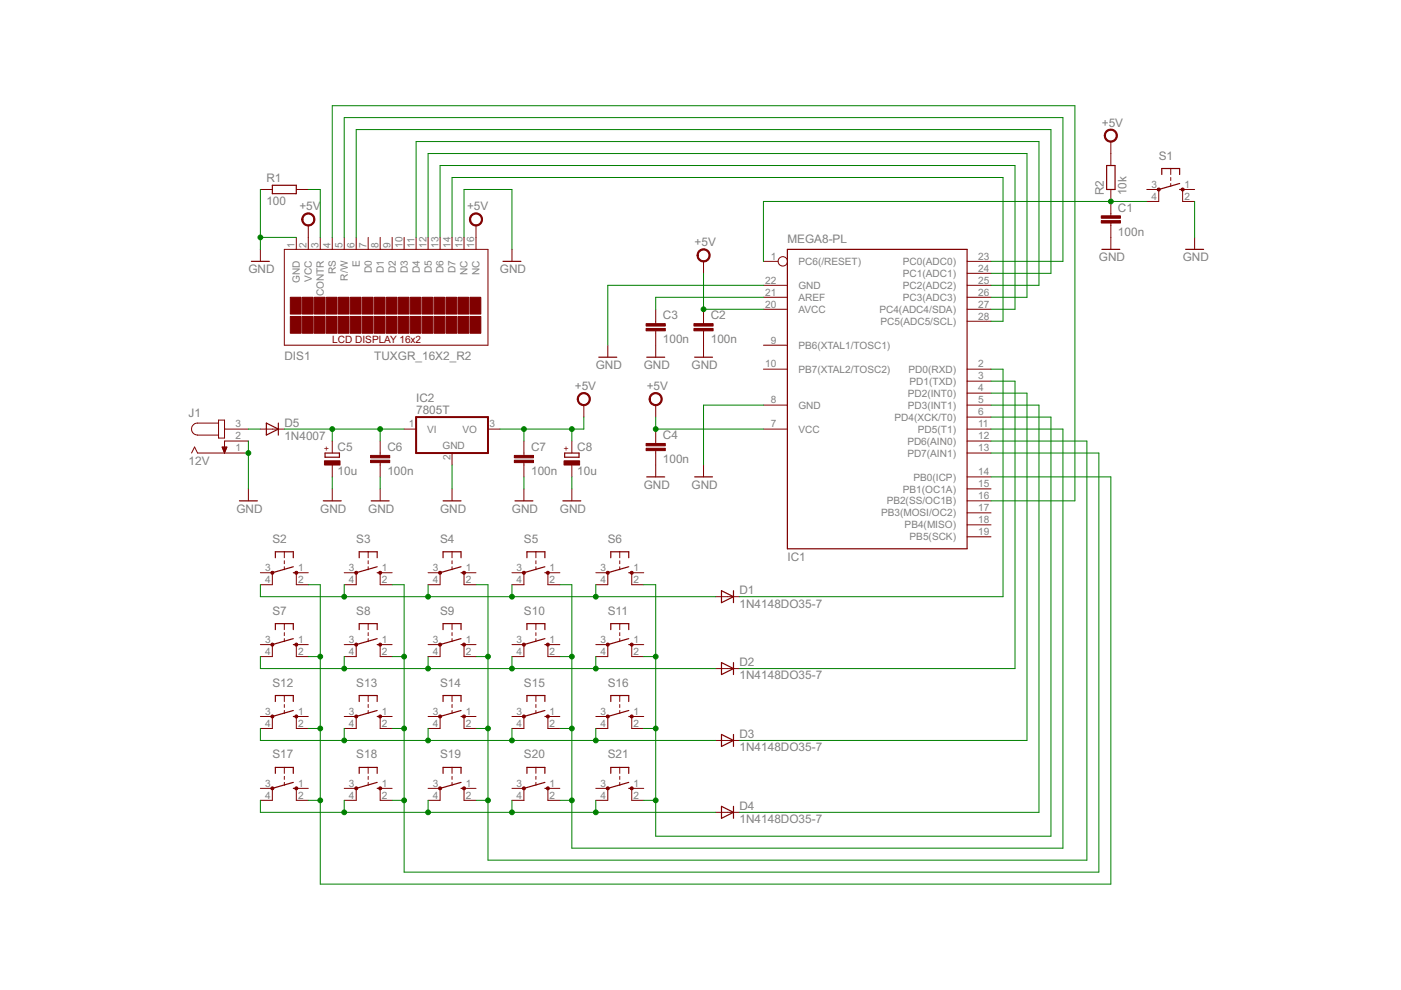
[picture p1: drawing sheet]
<svg xmlns="http://www.w3.org/2000/svg" width="297mm" height="210mm" viewBox="0 0 297 210" stroke-linecap="round" stroke-linejoin="round" font-family="sans-serif">
<g fill="#800000" stroke="#800000" stroke-width=".25">
<path d="M166.9 52.9h38.1z"/>
<path d="M205 52.9v63.5z"/>
<path d="M166.9 116.4h38.1z"/>
<path d="M166.9 52.9v63.5z"/>
<path d="M106.6 55.4h3.8z"/>
<path d="M53.3 55.4h3.8z"/>
<path d="M57.7 41.1h5.1z"/>
<path d="M57.7 39.3h5.1z"/>
<path d="M62.8 39.3v1.8z"/>
<path d="M57.7 39.3v1.8z"/>
<path d="M236.4 35.1v5.1z"/>
<path d="M234.6 35.1v5.1z"/>
<path d="M234.6 35.1h1.8z"/>
<path d="M234.6 40.2h1.8z"/>
<path d="M233.6 52.9h3.8z"/>
<path d="M250.1 40.2h.6z"/>
<path d="M250.1 35.7v1.3z"/>
<path d="M246.3 35.7v1.3z"/>
<path d="M248.2 35.7h1.9z"/>
<path d="M246.3 35.7h1.9z"/>
<path d="M245.7 40.2l4.4-1.3z"/>
<path d="M251.4 52.9h3.8z"/>
<path d="M147.3 75.7h3.8z"/>
<path d="M137.1 75.7h3.8z"/>
<path d="M127 75.7h3.8z"/>
<path d="M147.3 101.1h3.8z"/>
<path d="M137.1 101.1h3.8z"/>
<path d="M62.2 121.4h.6z"/>
<path d="M62.2 117v1.3z"/>
<path d="M58.4 117v1.3z"/>
<path d="M60.3 117h1.9z"/>
<path d="M58.4 117h1.9z"/>
<path d="M57.7 121.4l4.5-1.2z"/>
<path d="M80 121.4h.6z"/>
<path d="M80 117v1.3z"/>
<path d="M76.2 117v1.3z"/>
<path d="M78.1 117h1.9z"/>
<path d="M76.2 117h1.9z"/>
<path d="M75.5 121.4l4.5-1.2z"/>
<path d="M97.7 121.4h.7z"/>
<path d="M97.7 117v1.3z"/>
<path d="M93.9 117v1.3z"/>
<path d="M95.8 117h1.9z"/>
<path d="M93.9 117h1.9z"/>
<path d="M93.3 121.4l4.4-1.2z"/>
<path d="M115.5 121.4h.7z"/>
<path d="M115.5 117v1.3z"/>
<path d="M111.7 117v1.3z"/>
<path d="M113.6 117h1.9z"/>
<path d="M111.7 117h1.9z"/>
<path d="M111.1 121.4l4.4-1.2z"/>
<path d="M133.3 121.4h.6z"/>
<path d="M133.3 117v1.3z"/>
<path d="M129.5 117v1.3z"/>
<path d="M131.4 117h1.9z"/>
<path d="M129.5 117h1.9z"/>
<path d="M128.9 121.4l4.4-1.2z"/>
<path d="M62.2 136.7h.6z"/>
<path d="M62.2 132.2v1.3z"/>
<path d="M58.4 132.2v1.3z"/>
<path d="M60.3 132.2h1.9z"/>
<path d="M58.4 132.2h1.9z"/>
<path d="M57.7 136.7l4.5-1.3z"/>
<path d="M80 136.7h.6z"/>
<path d="M80 132.2v1.3z"/>
<path d="M76.2 132.2v1.3z"/>
<path d="M78.1 132.2h1.9z"/>
<path d="M76.2 132.2h1.9z"/>
<path d="M75.5 136.7l4.5-1.3z"/>
<path d="M97.7 136.7h.7z"/>
<path d="M97.7 132.2v1.3z"/>
<path d="M93.9 132.2v1.3z"/>
<path d="M95.8 132.2h1.9z"/>
<path d="M93.9 132.2h1.9z"/>
<path d="M93.3 136.7l4.4-1.3z"/>
<path d="M115.5 136.7h.7z"/>
<path d="M115.5 132.2v1.3z"/>
<path d="M111.7 132.2v1.3z"/>
<path d="M113.6 132.2h1.9z"/>
<path d="M111.7 132.2h1.9z"/>
<path d="M111.1 136.7l4.4-1.3z"/>
<path d="M133.3 136.7h.6z"/>
<path d="M133.3 132.2v1.3z"/>
<path d="M129.5 132.2v1.3z"/>
<path d="M131.4 132.2h1.9z"/>
<path d="M129.5 132.2h1.9z"/>
<path d="M128.9 136.7l4.4-1.3z"/>
<path d="M62.2 151.9h.6z"/>
<path d="M62.2 147.5v1.2z"/>
<path d="M58.4 147.5v1.2z"/>
<path d="M60.3 147.5h1.9z"/>
<path d="M58.4 147.5h1.9z"/>
<path d="M57.7 151.9l4.5-1.3z"/>
<path d="M80 151.9h.6z"/>
<path d="M80 147.5v1.2z"/>
<path d="M76.2 147.5v1.2z"/>
<path d="M78.1 147.5h1.9z"/>
<path d="M76.2 147.5h1.9z"/>
<path d="M75.5 151.9l4.5-1.3z"/>
<path d="M97.7 151.9h.7z"/>
<path d="M97.7 147.5v1.2z"/>
<path d="M93.9 147.5v1.2z"/>
<path d="M95.8 147.5h1.9z"/>
<path d="M93.9 147.5h1.9z"/>
<path d="M93.3 151.9l4.4-1.3z"/>
<path d="M115.5 151.9h.7z"/>
<path d="M115.5 147.5v1.2z"/>
<path d="M111.7 147.5v1.2z"/>
<path d="M113.6 147.5h1.9z"/>
<path d="M111.7 147.5h1.9z"/>
<path d="M111.1 151.9l4.4-1.3z"/>
<path d="M133.3 151.9h.6z"/>
<path d="M133.3 147.5v1.2z"/>
<path d="M129.5 147.5v1.2z"/>
<path d="M131.4 147.5h1.9z"/>
<path d="M129.5 147.5h1.9z"/>
<path d="M128.9 151.9l4.4-1.3z"/>
<path d="M62.2 167.2h.6z"/>
<path d="M62.2 162.7v1.3z"/>
<path d="M58.4 162.7v1.3z"/>
<path d="M60.3 162.7h1.9z"/>
<path d="M58.4 162.7h1.9z"/>
<path d="M57.7 167.2l4.5-1.3z"/>
<path d="M80 167.2h.6z"/>
<path d="M80 162.7v1.3z"/>
<path d="M76.2 162.7v1.3z"/>
<path d="M78.1 162.7h1.9z"/>
<path d="M76.2 162.7h1.9z"/>
<path d="M75.5 167.2l4.5-1.3z"/>
<path d="M97.7 167.2h.7z"/>
<path d="M97.7 162.7v1.3z"/>
<path d="M93.9 162.7v1.3z"/>
<path d="M95.8 162.7h1.9z"/>
<path d="M93.9 162.7h1.9z"/>
<path d="M93.3 167.2l4.4-1.3z"/>
<path d="M115.5 167.2h.7z"/>
<path d="M115.5 162.7v1.3z"/>
<path d="M111.7 162.7v1.3z"/>
<path d="M113.6 162.7h1.9z"/>
<path d="M111.7 162.7h1.9z"/>
<path d="M111.1 167.2l4.4-1.3z"/>
<path d="M133.3 167.2h.6z"/>
<path d="M133.3 162.7v1.3z"/>
<path d="M129.5 162.7v1.3z"/>
<path d="M131.4 162.7h1.9z"/>
<path d="M129.5 162.7h1.9z"/>
<path d="M128.9 167.2l4.4-1.3z"/>
<path d="M153 127.8l2.5-1.3z"/>
<path d="M153 125.2l2.5 1.3z"/>
<path d="M155.5 125.2v1.3z"/>
<path d="M153 125.2v2.6z"/>
<path d="M155.5 126.5v1.3z"/>
<path d="M153 143l2.5-1.2z"/>
<path d="M153 140.5l2.5 1.3z"/>
<path d="M155.5 140.5v1.3z"/>
<path d="M153 140.5v2.5z"/>
<path d="M155.5 141.8v1.2z"/>
<path d="M153 158.3l2.5-1.3z"/>
<path d="M153 155.7l2.5 1.3z"/>
<path d="M155.5 155.7v1.3z"/>
<path d="M153 155.7v2.6z"/>
<path d="M155.5 157v1.3z"/>
<path d="M153 173.5l2.5-1.3z"/>
<path d="M153 171l2.5 1.2z"/>
<path d="M155.5 171v1.2z"/>
<path d="M153 171v2.5z"/>
<path d="M155.5 172.2v1.3z"/>
<path d="M50.8 106.2h3.8z"/>
<path d="M56.5 92.2l2.5-1.2z"/>
<path d="M56.5 89.7l2.5 1.3z"/>
<path d="M59 89.7v1.3z"/>
<path d="M56.5 89.7v2.5z"/>
<path d="M59 91v1.2z"/>
<path d="M68.9 96.9h3.1z"/>
<path d="M72 96.1v.8z"/>
<path d="M68.9 96.1v.8z"/>
<path d="M68.9 96.1h3.1z"/>
<path d="M68.5 106.2h3.8z"/>
<path d="M78.7 106.2h3.8z"/>
<path d="M93.9 106.2h3.8z"/>
<path d="M119.7 96.9h3.1z"/>
<path d="M122.8 96.1v.8z"/>
<path d="M119.7 96.1v.8z"/>
<path d="M119.7 96.1h3.1z"/>
<path d="M109.2 106.2h3.8z"/>
<path d="M119.3 106.2h3.8z"/>
</g>
<g fill="#800000" stroke="#800000" stroke-width=".21">
<path d="M205 113.8h5.1z"/>
<path d="M161.9 78.3h5z"/>
<path d="M161.9 73.2h5z"/>
<path d="M161.9 85.9h5z"/>
<path d="M161.9 91h5z"/>
<path d="M161.9 60.5h5z"/>
<path d="M161.9 63h5z"/>
<path d="M161.9 65.6h5z"/>
<path d="M205 111.3h5.1z"/>
<path d="M205 108.7h5.1z"/>
<path d="M205 106.2h5.1z"/>
<path d="M205 103.7h5.1z"/>
<path d="M205 101.1h5.1z"/>
<path d="M205 96.1h5.1z"/>
<path d="M205 93.5h5.1z"/>
<path d="M205 91h5.1z"/>
<path d="M205 88.4h5.1z"/>
<path d="M205 85.9h5.1z"/>
<path d="M205 83.4h5.1z"/>
<path d="M205 80.8h5.1z"/>
<path d="M205 78.3h5.1z"/>
<path d="M205 68.1h5.1z"/>
<path d="M205 65.6h5.1z"/>
<path d="M205 63h5.1z"/>
<path d="M205 60.5h5.1z"/>
<path d="M205 58h5.1z"/>
<path d="M205 55.4h5.1z"/>
<path d="M161.9 55.4h3.1z"/>
<path d="M60.3 52.9h43.2z"/>
<path d="M103.5 52.9v20.3z"/>
<path d="M60.3 73.2h43.2z"/>
<path d="M60.3 52.9v20.3z"/>
<path d="M62.8 50.3v2.6z"/>
<path d="M65.4 50.3v2.6z"/>
<path d="M67.9 50.3v2.6z"/>
<path d="M70.4 50.3v2.6z"/>
<path d="M73 50.3v2.6z"/>
<path d="M75.5 50.3v2.6z"/>
<path d="M78.1 50.3v2.6z"/>
<path d="M80.6 50.3v2.6z"/>
<path d="M83.1 50.3v2.6z"/>
<path d="M85.7 50.3v2.6z"/>
<path d="M88.2 50.3v2.6z"/>
<path d="M90.8 50.3v2.6z"/>
<path d="M93.3 50.3v2.6z"/>
<path d="M95.8 50.3v2.6z"/>
<path d="M98.4 50.3v2.6z"/>
<path d="M100.9 50.3v2.6z"/>
<path d="M100.9 47.8v2.5z"/>
<path d="M65.4 47.8v2.5z"/>
<path d="M108.5 52.9v2.5z"/>
<path d="M55.2 52.9v2.5z"/>
<path d="M62.8 40.2h2.6z"/>
<path d="M55.2 40.2h2.5z"/>
<path d="M235.5 32.6v2.5z"/>
<path d="M235.5 40.2v2.5z"/>
<path d="M235.5 30v2.6z"/>
<path d="M235.5 42.7v2.6z"/>
<path d="M235.5 47.8v2.5z"/>
<path d="M235.5 47.3v.5z"/>
<path d="M235.5 45.3v.5z"/>
<path d="M235.5 50.3v2.6z"/>
<path d="M243.1 40.2h2.6z"/>
<path d="M250.7 40.2h2.6z"/>
<path d="M250.7 42.7h2.6z"/>
<path d="M243.1 42.7h2.6z"/>
<path d="M248.2 37.6v.7z"/>
<path d="M248.2 38.9v.6z"/>
<path d="M248.2 35.7v1.3z"/>
<path d="M250.7 40.2v2.5z"/>
<path d="M245.7 40.2v2.5z"/>
<path d="M253.3 50.3v2.6z"/>
<path d="M149.2 73.2v2.5z"/>
<path d="M139 73.2v2.5z"/>
<path d="M128.9 73.2v2.5z"/>
<path d="M149.2 65.6v2.5z"/>
<path d="M149.2 70.7v2.5z"/>
<path d="M149.2 70.1v.6z"/>
<path d="M149.2 68.1v.5z"/>
<path d="M149.2 55.4v2.6z"/>
<path d="M139 65.6v2.5z"/>
<path d="M139 70.7v2.5z"/>
<path d="M139 70.1v.6z"/>
<path d="M139 68.1v.5z"/>
<path d="M149.2 98.6v2.5z"/>
<path d="M139 98.6v2.5z"/>
<path d="M139 91v2.5z"/>
<path d="M139 96.1v2.5z"/>
<path d="M139 95.5v.6z"/>
<path d="M139 93.5v.5z"/>
<path d="M139 85.9v2.5z"/>
<path d="M55.2 121.4h2.5z"/>
<path d="M62.8 121.4h2.6z"/>
<path d="M62.8 124h2.6z"/>
<path d="M55.2 124h2.5z"/>
<path d="M60.3 118.9v.6z"/>
<path d="M60.3 120.2v.6z"/>
<path d="M60.3 117v1.3z"/>
<path d="M62.8 121.4v2.6z"/>
<path d="M57.7 121.4v2.6z"/>
<path d="M73 121.4h2.5z"/>
<path d="M80.6 121.4h2.5z"/>
<path d="M80.6 124h2.5z"/>
<path d="M73 124h2.5z"/>
<path d="M78.1 118.9v.6z"/>
<path d="M78.1 120.2v.6z"/>
<path d="M78.1 117v1.3z"/>
<path d="M80.6 121.4v2.6z"/>
<path d="M75.5 121.4v2.6z"/>
<path d="M90.8 121.4h2.5z"/>
<path d="M98.4 121.4h2.5z"/>
<path d="M98.4 124h2.5z"/>
<path d="M90.8 124h2.5z"/>
<path d="M95.8 118.9v.6z"/>
<path d="M95.8 120.2v.6z"/>
<path d="M95.8 117v1.3z"/>
<path d="M98.4 121.4v2.6z"/>
<path d="M93.3 121.4v2.6z"/>
<path d="M108.5 121.4h2.6z"/>
<path d="M116.2 121.4h2.5z"/>
<path d="M116.2 124h2.5z"/>
<path d="M108.5 124h2.6z"/>
<path d="M113.6 118.9v.6z"/>
<path d="M113.6 120.2v.6z"/>
<path d="M113.6 117v1.3z"/>
<path d="M116.2 121.4v2.6z"/>
<path d="M111.1 121.4v2.6z"/>
<path d="M126.3 121.4h2.6z"/>
<path d="M133.9 121.4h2.6z"/>
<path d="M133.9 124h2.6z"/>
<path d="M126.3 124h2.6z"/>
<path d="M131.4 118.9v.6z"/>
<path d="M131.4 120.2v.6z"/>
<path d="M131.4 117v1.3z"/>
<path d="M133.9 121.4v2.6z"/>
<path d="M128.9 121.4v2.6z"/>
<path d="M55.2 136.7h2.5z"/>
<path d="M62.8 136.7h2.6z"/>
<path d="M62.8 139.2h2.6z"/>
<path d="M55.2 139.2h2.5z"/>
<path d="M60.3 134.1v.7z"/>
<path d="M60.3 135.4v.6z"/>
<path d="M60.3 132.2v1.3z"/>
<path d="M62.8 136.7v2.5z"/>
<path d="M57.7 136.7v2.5z"/>
<path d="M73 136.7h2.5z"/>
<path d="M80.6 136.7h2.5z"/>
<path d="M80.6 139.2h2.5z"/>
<path d="M73 139.2h2.5z"/>
<path d="M78.1 134.1v.7z"/>
<path d="M78.1 135.4v.6z"/>
<path d="M78.1 132.2v1.3z"/>
<path d="M80.6 136.7v2.5z"/>
<path d="M75.5 136.7v2.5z"/>
<path d="M90.8 136.7h2.5z"/>
<path d="M98.4 136.7h2.5z"/>
<path d="M98.4 139.2h2.5z"/>
<path d="M90.8 139.2h2.5z"/>
<path d="M95.8 134.1v.7z"/>
<path d="M95.8 135.4v.6z"/>
<path d="M95.8 132.2v1.3z"/>
<path d="M98.4 136.7v2.5z"/>
<path d="M93.3 136.7v2.5z"/>
<path d="M108.5 136.7h2.6z"/>
<path d="M116.2 136.7h2.5z"/>
<path d="M116.2 139.2h2.5z"/>
<path d="M108.5 139.2h2.6z"/>
<path d="M113.6 134.1v.7z"/>
<path d="M113.6 135.4v.6z"/>
<path d="M113.6 132.2v1.3z"/>
<path d="M116.2 136.7v2.5z"/>
<path d="M111.1 136.7v2.5z"/>
<path d="M126.3 136.7h2.6z"/>
<path d="M133.9 136.7h2.6z"/>
<path d="M133.9 139.2h2.6z"/>
<path d="M126.3 139.2h2.6z"/>
<path d="M131.4 134.1v.7z"/>
<path d="M131.4 135.4v.6z"/>
<path d="M131.4 132.2v1.3z"/>
<path d="M133.9 136.7v2.5z"/>
<path d="M128.9 136.7v2.5z"/>
<path d="M55.2 151.9h2.5z"/>
<path d="M62.8 151.9h2.6z"/>
<path d="M62.8 154.5h2.6z"/>
<path d="M55.2 154.5h2.5z"/>
<path d="M60.3 149.4v.6z"/>
<path d="M60.3 150.6v.7z"/>
<path d="M60.3 147.5v1.2z"/>
<path d="M62.8 151.9v2.6z"/>
<path d="M57.7 151.9v2.6z"/>
<path d="M73 151.9h2.5z"/>
<path d="M80.6 151.9h2.5z"/>
<path d="M80.6 154.5h2.5z"/>
<path d="M73 154.5h2.5z"/>
<path d="M78.1 149.4v.6z"/>
<path d="M78.1 150.6v.7z"/>
<path d="M78.1 147.5v1.2z"/>
<path d="M80.6 151.9v2.6z"/>
<path d="M75.5 151.9v2.6z"/>
<path d="M90.8 151.9h2.5z"/>
<path d="M98.4 151.9h2.5z"/>
<path d="M98.4 154.5h2.5z"/>
<path d="M90.8 154.5h2.5z"/>
<path d="M95.8 149.4v.6z"/>
<path d="M95.8 150.6v.7z"/>
<path d="M95.8 147.5v1.2z"/>
<path d="M98.4 151.9v2.6z"/>
<path d="M93.3 151.9v2.6z"/>
<path d="M108.5 151.9h2.6z"/>
<path d="M116.2 151.9h2.5z"/>
<path d="M116.2 154.5h2.5z"/>
<path d="M108.5 154.5h2.6z"/>
<path d="M113.6 149.4v.6z"/>
<path d="M113.6 150.6v.7z"/>
<path d="M113.6 147.5v1.2z"/>
<path d="M116.2 151.9v2.6z"/>
<path d="M111.1 151.9v2.6z"/>
<path d="M126.3 151.9h2.6z"/>
<path d="M133.9 151.9h2.6z"/>
<path d="M133.9 154.5h2.6z"/>
<path d="M126.3 154.5h2.6z"/>
<path d="M131.4 149.4v.6z"/>
<path d="M131.4 150.6v.7z"/>
<path d="M131.4 147.5v1.2z"/>
<path d="M133.9 151.9v2.6z"/>
<path d="M128.9 151.9v2.6z"/>
<path d="M55.2 167.2h2.5z"/>
<path d="M62.8 167.2h2.6z"/>
<path d="M62.8 169.7h2.6z"/>
<path d="M55.2 169.7h2.5z"/>
<path d="M60.3 164.6v.6z"/>
<path d="M60.3 165.9v.6z"/>
<path d="M60.3 162.7v1.3z"/>
<path d="M62.8 167.2v2.5z"/>
<path d="M57.7 167.2v2.5z"/>
<path d="M73 167.2h2.5z"/>
<path d="M80.6 167.2h2.5z"/>
<path d="M80.6 169.7h2.5z"/>
<path d="M73 169.7h2.5z"/>
<path d="M78.1 164.6v.6z"/>
<path d="M78.1 165.9v.6z"/>
<path d="M78.1 162.7v1.3z"/>
<path d="M80.6 167.2v2.5z"/>
<path d="M75.5 167.2v2.5z"/>
<path d="M90.8 167.2h2.5z"/>
<path d="M98.4 167.2h2.5z"/>
<path d="M98.4 169.7h2.5z"/>
<path d="M90.8 169.7h2.5z"/>
<path d="M95.8 164.6v.6z"/>
<path d="M95.8 165.9v.6z"/>
<path d="M95.8 162.7v1.3z"/>
<path d="M98.4 167.2v2.5z"/>
<path d="M93.3 167.2v2.5z"/>
<path d="M108.5 167.2h2.6z"/>
<path d="M116.2 167.2h2.5z"/>
<path d="M116.2 169.7h2.5z"/>
<path d="M108.5 169.7h2.6z"/>
<path d="M113.6 164.6v.6z"/>
<path d="M113.6 165.9v.6z"/>
<path d="M113.6 162.7v1.3z"/>
<path d="M116.2 167.2v2.5z"/>
<path d="M111.1 167.2v2.5z"/>
<path d="M126.3 167.2h2.6z"/>
<path d="M133.9 167.2h2.6z"/>
<path d="M133.9 169.7h2.6z"/>
<path d="M126.3 169.7h2.6z"/>
<path d="M131.4 164.6v.6z"/>
<path d="M131.4 165.9v.6z"/>
<path d="M131.4 162.7v1.3z"/>
<path d="M133.9 167.2v2.5z"/>
<path d="M128.9 167.2v2.5z"/>
<path d="M151.7 126.5h2.5z"/>
<path d="M154.2 126.5h2.6z"/>
<path d="M151.7 141.8h2.5z"/>
<path d="M154.2 141.8h2.6z"/>
<path d="M151.7 157h2.5z"/>
<path d="M154.2 157h2.6z"/>
<path d="M151.7 172.2h2.5z"/>
<path d="M154.2 172.2h2.6z"/>
<path d="M47.6 91h5.1z"/>
<path d="M47.6 93.5h5.1z"/>
<path d="M47.6 96.1h5.1z"/>
<path d="M41.9 89.7h4.4z"/>
<path d="M46.3 89.7v2.5z"/>
<path d="M41.9 92.2h4.4z"/>
<path d="M46.3 92.2v.7z"/>
<path d="M46.3 92.9h1.3z"/>
<path d="M47.6 89.1v3.8z"/>
<path d="M46.3 89.1h1.3z"/>
<path d="M46.3 89.1v.6z"/>
<path d="M41.9 96.1h5.7z"/>
<path d="M41.3 94.8l.6 1.3z"/>
<path d="M41.3 94.8l-.7 1.3z"/>
<path d="M47.6 93.5v2.6z"/>
<path d="M47.1 94.8l.5 1.3z"/>
<path d="M47.1 94.8h1z"/>
<path d="M48.1 94.8l-.5 1.3z"/>
<path d="M47.5 95.8h.2z"/>
<path d="M47.5 95.7h.2z"/>
<path d="M47.4 95.6h.4z"/>
<path d="M47.3 95.4h.5z"/>
<path d="M47.3 95.3h.6z"/>
<path d="M47.3 95.2h.6z"/>
<path d="M47.2 95.1h.8z"/>
<path d="M47.2 95h.8z"/>
<path d="M52.7 103.7v2.5z"/>
<path d="M55.2 91h2.5z"/>
<path d="M57.7 91h2.6z"/>
<path d="M70.4 98.6v2.5z"/>
<path d="M70.4 93.5v2.6z"/>
<path d="M70.4 103.7v2.5z"/>
<path d="M85.7 91h2.5z"/>
<path d="M95.8 96.1v2.5z"/>
<path d="M103.5 91h2.5z"/>
<path d="M80.6 93.5v2.6z"/>
<path d="M80.6 98.6v2.5z"/>
<path d="M80.6 98.1v.5z"/>
<path d="M80.6 96.1v.5z"/>
<path d="M80.6 103.7v2.5z"/>
<path d="M95.8 103.7v2.5z"/>
<path d="M111.1 93.5v2.6z"/>
<path d="M111.1 98.6v2.5z"/>
<path d="M111.1 98.1v.5z"/>
<path d="M111.1 96.1v.5z"/>
<path d="M121.2 98.6v2.5z"/>
<path d="M121.2 93.5v2.6z"/>
<path d="M111.1 103.7v2.5z"/>
<path d="M121.2 103.7v2.5z"/>
<path d="M123.8 85.9v2.5z"/>
<path d="M99.9 45.6a1.39 1.39 0 0 1 2.2 .2 1.39 1.39 0 0 1-.8 2.1 1.39 1.39 0 0 1-1.8-1.4h.3a1.15 1.15 0 0 1 1.6-1 1.15 1.15 0 0 1 .3 1.9 1.15 1.15 0 0 1-1.9-.6v-.3h-.3z" fill-rule="evenodd"/>
<path d="M64.3 45.6a1.4 1.4 0 0 1 2.3 .2 1.4 1.4 0 0 1-.9 2.1 1.4 1.4 0 0 1-1.7-1.4h.2a1.15 1.15 0 0 1 1.6-1 1.15 1.15 0 0 1 .3 1.9 1.15 1.15 0 0 1-1.8-.6l-.1-.3h-.2z" fill-rule="evenodd"/>
<path d="M234.5 27.8a1.4 1.4 0 0 1 2.2 .2 1.4 1.4 0 0 1-.8 2.1 1.4 1.4 0 0 1-1.8-1.4h.3a1.14 1.14 0 0 1 1.7-.9 1.14 1.14 0 0 1 .1 1.9 1.14 1.14 0 0 1-1.8-.7v-.3h-.3z" fill-rule="evenodd"/>
<path d="M245.4 39.9h.5v.5h-.5z" fill-rule="evenodd"/>
<path d="M250.5 39.9h.5v.5h-.5z" fill-rule="evenodd"/>
<path d="M148.1 53.2a1.4 1.4 0 0 1 2.3 .2 1.4 1.4 0 0 1-.8 2.1 1.4 1.4 0 0 1-1.8-1.4h.2a1.14 1.14 0 0 1 1.7-.9 1.14 1.14 0 0 1 .2 1.9 1.14 1.14 0 0 1-1.8-.7l-.1-.3h-.2z" fill-rule="evenodd"/>
<path d="M138 83.7a1.4 1.4 0 0 1 2.2 .2 1.4 1.4 0 0 1-.8 2 1.4 1.4 0 0 1-1.8-1.3h.3a1.14 1.14 0 0 1 1.7-.9 1.14 1.14 0 0 1 .1 1.9 1.14 1.14 0 0 1-1.8-.7v-.3h-.3z" fill-rule="evenodd"/>
<path d="M122.8 83.7a1.39 1.39 0 0 1 2.2 .2 1.39 1.39 0 0 1-.9 2.1 1.39 1.39 0 0 1-1.7-1.4h.2a1.14 1.14 0 0 1 1.7-.9 1.14 1.14 0 0 1 .2 1.9 1.14 1.14 0 0 1-1.8-.7l-.1-.3h-.2z" fill-rule="evenodd"/>
<circle cx="57.7" cy="121.4" r=".32"/>
<circle cx="62.8" cy="121.4" r=".32"/>
<circle cx="75.5" cy="121.4" r=".32"/>
<circle cx="80.6" cy="121.4" r=".32"/>
<circle cx="93.3" cy="121.4" r=".33"/>
<circle cx="98.4" cy="121.4" r=".33"/>
<circle cx="111.1" cy="121.4" r=".33"/>
<circle cx="116.2" cy="121.4" r=".33"/>
<circle cx="128.9" cy="121.4" r=".33"/>
<circle cx="133.9" cy="121.4" r=".33"/>
<circle cx="57.8" cy="136.7" r=".33"/>
<circle cx="62.8" cy="136.7" r=".33"/>
<circle cx="75.5" cy="136.7" r=".33"/>
<circle cx="80.6" cy="136.7" r=".33"/>
<circle cx="93.3" cy="136.7" r=".33"/>
<circle cx="98.4" cy="136.7" r=".33"/>
<circle cx="111.1" cy="136.7" r=".33"/>
<circle cx="116.2" cy="136.7" r=".33"/>
<circle cx="128.9" cy="136.7" r=".33"/>
<circle cx="133.9" cy="136.7" r=".33"/>
<circle cx="57.8" cy="151.9" r=".33"/>
<circle cx="62.8" cy="151.9" r=".33"/>
<circle cx="75.5" cy="151.9" r=".33"/>
<circle cx="80.6" cy="151.9" r=".33"/>
<circle cx="93.3" cy="151.9" r=".33"/>
<circle cx="98.4" cy="151.9" r=".33"/>
<circle cx="111.1" cy="151.9" r=".33"/>
<circle cx="116.2" cy="151.9" r=".33"/>
<circle cx="128.9" cy="151.9" r=".33"/>
<circle cx="133.9" cy="151.9" r=".33"/>
<circle cx="57.8" cy="167.1" r=".33"/>
<circle cx="62.8" cy="167.1" r=".33"/>
<circle cx="75.5" cy="167.1" r=".33"/>
<circle cx="80.6" cy="167.1" r=".33"/>
<circle cx="93.3" cy="167.1" r=".33"/>
<circle cx="98.4" cy="167.1" r=".33"/>
<circle cx="111.1" cy="167.1" r=".33"/>
<circle cx="116.2" cy="167.1" r=".33"/>
<circle cx="128.9" cy="167.1" r=".33"/>
<circle cx="133.9" cy="167.1" r=".33"/>
</g>
<g fill="none" stroke="#800000" stroke-width=".21">
<path d="M41.9 89.7a1.27 1.27 0 0 0-1.3 1.3 1.27 1.27 0 0 0 1.3 1.2"/>
<circle cx="166" cy="55.4" r=".99"/>
</g>
<g fill="#800000" stroke="#800000" stroke-width=".21">
<path d="M61.6 67.1h2.2v3.6h-2.2z"/>
<path d="M61.6 63h2.2v3.6h-2.2z"/>
<path d="M64.1 67.1h2.3v3.6h-2.3z"/>
<path d="M64.1 63h2.3v3.6h-2.3z"/>
<path d="M66.6 67.1h2.3v3.6h-2.3z"/>
<path d="M66.6 63h2.3v3.6h-2.3z"/>
<path d="M69.2 67.1h2.3v3.6h-2.3z"/>
<path d="M69.2 63h2.3v3.6h-2.3z"/>
<path d="M71.7 67.1h2.3v3.6h-2.3z"/>
<path d="M71.7 63h2.3v3.6h-2.3z"/>
<path d="M74.3 67.1h2.2v3.6h-2.2z"/>
<path d="M74.3 63h2.2v3.6h-2.2z"/>
<path d="M76.8 67.1h2.3v3.6h-2.3z"/>
<path d="M76.8 63h2.3v3.6h-2.3z"/>
<path d="M79.3 67.1h2.3v3.6h-2.3z"/>
<path d="M79.3 63h2.3v3.6h-2.3z"/>
<path d="M81.9 67.1h2.3v3.6h-2.3z"/>
<path d="M81.9 63h2.3v3.6h-2.3z"/>
<path d="M84.4 67.1h2.3v3.6h-2.3z"/>
<path d="M84.4 63h2.3v3.6h-2.3z"/>
<path d="M87 67.1h2.2v3.6h-2.2z"/>
<path d="M87 63h2.2v3.6h-2.2z"/>
<path d="M89.5 67.1h2.3v3.6h-2.3z"/>
<path d="M89.5 63h2.3v3.6h-2.3z"/>
<path d="M92 67.1h2.3v3.6h-2.3z"/>
<path d="M92 63h2.3v3.6h-2.3z"/>
<path d="M94.6 67.1h2.3v3.6h-2.3z"/>
<path d="M94.6 63h2.3v3.6h-2.3z"/>
<path d="M97.1 67.1h2.3v3.6h-2.3z"/>
<path d="M97.1 63h2.3v3.6h-2.3z"/>
<path d="M99.7 67.1h2.2v3.6h-2.2z"/>
<path d="M99.7 63h2.2v3.6h-2.2z"/>
<path d="M233.5 45.8h4.1v.5h-4.1z"/>
<path d="M233.5 46.8h4.1v.5h-4.1z"/>
<path d="M147.1 68.6h4.1v.5h-4.1z"/>
<path d="M147.1 69.6h4.1v.5h-4.1z"/>
<path d="M137 68.6h4.1v.5h-4.1z"/>
<path d="M137 69.6h4.1v.5h-4.1z"/>
<path d="M137 94h4.1v.5h-4.1z"/>
<path d="M137 95h4.1v.5h-4.1z"/>
<path d="M68.8 97.7h3.3v.9h-3.3z"/>
<path d="M78.6 96.6h4v.5h-4z"/>
<path d="M78.6 97.6h4v.5h-4z"/>
<path d="M109.1 96.6h4v.5h-4z"/>
<path d="M109.1 97.6h4v.5h-4z"/>
<path d="M119.6 97.7h3.3v.9h-3.3z"/>
</g>
<g fill="#800000" stroke="#800000" stroke-width=".42">
<path d="M88.2 96.1h15.3z"/>
<path d="M103.5 88.4v7.7z"/>
<path d="M88.2 88.4h15.3z"/>
<path d="M88.2 88.4v7.7z"/>
</g>
<g fill="#008000" stroke="#008000" stroke-width=".21">
<path d="M149.2 58v7.6z"/>
<path d="M149.2 65.6h12.7z"/>
<path d="M139 88.4v2.6z"/>
<path d="M139 91h22.9z"/>
<path d="M106 91h5.1z"/>
<path d="M111.1 91h10.1z"/>
<path d="M121.2 91v2.5z"/>
<path d="M111.1 91v2.5z"/>
<path d="M121.2 91h2.6z"/>
<path d="M123.8 88.4v2.6z"/>
<path d="M55.2 50.3h7.6z"/>
<path d="M55.2 50.3v2.6z"/>
<path d="M55.2 40.2v10.1z"/>
<path d="M98.4 40.2v10.1z"/>
<path d="M98.4 40.2h10.1z"/>
<path d="M108.5 40.2v12.7z"/>
<path d="M128.9 60.5h33z"/>
<path d="M128.9 60.5v12.7z"/>
<path d="M149.2 85.9h12.7z"/>
<path d="M149.2 85.9v12.7z"/>
<path d="M52.7 96.1v7.6z"/>
<path d="M52.7 93.5v2.6z"/>
<path d="M121.2 101.1v2.6z"/>
<path d="M111.1 101.1v2.6z"/>
<path d="M95.8 98.6v5.1z"/>
<path d="M80.6 101.1v2.6z"/>
<path d="M70.4 101.1v2.6z"/>
<path d="M253.3 42.7v7.6z"/>
<path d="M95.8 37.6v12.7z"/>
<path d="M95.8 37.6h116.9z"/>
<path d="M212.7 37.6v30.5z"/>
<path d="M210.1 68.1h2.6z"/>
<path d="M93.3 35.1v15.2z"/>
<path d="M93.3 35.1h121.9z"/>
<path d="M215.2 35.1v30.5z"/>
<path d="M210.1 65.6h5.1z"/>
<path d="M90.8 32.6v17.7z"/>
<path d="M90.8 32.6h126.9z"/>
<path d="M217.7 32.6v30.4z"/>
<path d="M210.1 63h7.6z"/>
<path d="M88.2 30v20.3z"/>
<path d="M88.2 30h132.1z"/>
<path d="M220.3 30v30.5z"/>
<path d="M210.1 60.5h10.2z"/>
<path d="M75.5 27.5v22.8z"/>
<path d="M75.5 27.5h147.3z"/>
<path d="M222.8 27.5v30.5z"/>
<path d="M210.1 58h12.7z"/>
<path d="M73 24.9v25.4z"/>
<path d="M73 24.9h152.4z"/>
<path d="M225.4 24.9v30.5z"/>
<path d="M210.1 55.4h15.3z"/>
<path d="M70.4 22.4v27.9z"/>
<path d="M70.4 22.4h157.5z"/>
<path d="M227.9 22.4v83.8z"/>
<path d="M210.1 106.2h17.8z"/>
<path d="M65.4 40.2h2.5z"/>
<path d="M67.9 40.2v10.1z"/>
<path d="M161.9 42.7v12.7z"/>
<path d="M161.9 42.7h73.6z"/>
<path d="M235.5 42.7h7.6z"/>
<path d="M139 63h22.9z"/>
<path d="M139 63v2.6z"/>
<path d="M55.2 124v2.5z"/>
<path d="M126.3 126.5h25.4z"/>
<path d="M108.5 126.5h17.8z"/>
<path d="M90.8 126.5h17.7z"/>
<path d="M73 126.5h17.8z"/>
<path d="M55.2 126.5h17.8z"/>
<path d="M73 124v2.5z"/>
<path d="M90.8 124v2.5z"/>
<path d="M108.5 124v2.5z"/>
<path d="M126.3 124v2.5z"/>
<path d="M210.1 78.3h2.6z"/>
<path d="M212.7 78.3v48.2z"/>
<path d="M156.8 126.5h55.9z"/>
<path d="M55.2 139.2v2.6z"/>
<path d="M55.2 141.8h17.8z"/>
<path d="M73 141.8h17.8z"/>
<path d="M90.8 141.8h17.7z"/>
<path d="M108.5 141.8h17.8z"/>
<path d="M126.3 141.8h25.4z"/>
<path d="M126.3 139.2v2.6z"/>
<path d="M108.5 139.2v2.6z"/>
<path d="M90.8 139.2v2.6z"/>
<path d="M73 139.2v2.6z"/>
<path d="M55.2 154.5v2.5z"/>
<path d="M55.2 157h17.8z"/>
<path d="M73 157h17.8z"/>
<path d="M90.8 157h17.7z"/>
<path d="M108.5 157h17.8z"/>
<path d="M126.3 157h25.4z"/>
<path d="M126.3 154.5v2.5z"/>
<path d="M108.5 154.5v2.5z"/>
<path d="M90.8 154.5v2.5z"/>
<path d="M73 154.5v2.5z"/>
<path d="M55.2 169.7v2.5z"/>
<path d="M55.2 172.2h17.8z"/>
<path d="M73 172.2h17.8z"/>
<path d="M90.8 172.2h17.7z"/>
<path d="M108.5 172.2h17.8z"/>
<path d="M126.3 172.2h25.4z"/>
<path d="M126.3 169.7v2.5z"/>
<path d="M108.5 169.7v2.5z"/>
<path d="M90.8 169.7v2.5z"/>
<path d="M73 169.7v2.5z"/>
<path d="M210.1 80.8h5.1z"/>
<path d="M215.2 80.8v61z"/>
<path d="M156.8 141.8h58.4z"/>
<path d="M210.1 83.4h7.6z"/>
<path d="M217.7 83.4v73.6z"/>
<path d="M156.8 157h60.9z"/>
<path d="M210.1 85.9h10.2z"/>
<path d="M220.3 85.9v86.3z"/>
<path d="M156.8 172.2h63.5z"/>
<path d="M136.5 124h2.5z"/>
<path d="M139 124v15.2z"/>
<path d="M139 139.2v15.3z"/>
<path d="M139 154.5v15.2z"/>
<path d="M139 169.7v7.6z"/>
<path d="M139 177.3h83.8z"/>
<path d="M222.8 88.4v88.9z"/>
<path d="M210.1 88.4h12.7z"/>
<path d="M136.5 169.7h2.5z"/>
<path d="M136.5 139.2h2.5z"/>
<path d="M136.5 154.5h2.5z"/>
<path d="M210.1 91h15.3z"/>
<path d="M225.4 91v88.8z"/>
<path d="M121.2 179.8h104.2z"/>
<path d="M121.2 169.7v10.1z"/>
<path d="M121.2 154.5v15.2z"/>
<path d="M121.2 139.2v15.3z"/>
<path d="M121.2 124v15.2z"/>
<path d="M118.7 124h2.5z"/>
<path d="M118.7 169.7h2.5z"/>
<path d="M118.7 154.5h2.5z"/>
<path d="M118.7 139.2h2.5z"/>
<path d="M210.1 93.5h20.3z"/>
<path d="M230.4 93.5v88.9z"/>
<path d="M103.5 182.4h126.9z"/>
<path d="M103.5 169.7v12.7z"/>
<path d="M103.5 154.5v15.2z"/>
<path d="M103.5 139.2v15.3z"/>
<path d="M103.5 124v15.2z"/>
<path d="M100.9 124h2.6z"/>
<path d="M100.9 139.2h2.6z"/>
<path d="M100.9 154.5h2.6z"/>
<path d="M100.9 169.7h2.6z"/>
<path d="M210.1 96.1h22.9z"/>
<path d="M233 96.1v88.8z"/>
<path d="M85.7 184.9h147.3z"/>
<path d="M85.7 169.7v15.2z"/>
<path d="M85.7 154.5v15.2z"/>
<path d="M85.7 139.2v15.3z"/>
<path d="M85.7 124v15.2z"/>
<path d="M83.1 124h2.6z"/>
<path d="M83.1 169.7h2.6z"/>
<path d="M83.1 154.5h2.6z"/>
<path d="M83.1 139.2h2.6z"/>
<path d="M210.1 101.1h25.4z"/>
<path d="M235.5 101.1v86.4z"/>
<path d="M67.9 187.5h167.6z"/>
<path d="M67.9 169.7v17.8z"/>
<path d="M67.9 154.5v15.2z"/>
<path d="M67.9 139.2v15.3z"/>
<path d="M67.9 124v15.2z"/>
<path d="M65.4 124h2.5z"/>
<path d="M65.4 139.2h2.5z"/>
<path d="M65.4 154.5h2.5z"/>
<path d="M65.4 169.7h2.5z"/>
<path d="M52.7 91h2.5z"/>
<path d="M60.3 91h10.1z"/>
<path d="M70.4 91h10.2z"/>
<path d="M80.6 91h5.1z"/>
<path d="M80.6 91v2.5z"/>
<path d="M70.4 91v2.5z"/>
<circle cx="149.2" cy="65.6" r=".51"/>
<circle cx="139" cy="91" r=".51"/>
<circle cx="111.1" cy="91" r=".51"/>
<circle cx="121.2" cy="91" r=".51"/>
<circle cx="55.2" cy="50.3" r=".51"/>
<circle cx="52.7" cy="96.1" r=".51"/>
<circle cx="235.5" cy="42.7" r=".51"/>
<circle cx="73" cy="126.5" r=".51"/>
<circle cx="90.8" cy="126.5" r=".51"/>
<circle cx="108.5" cy="126.5" r=".51"/>
<circle cx="126.3" cy="126.5" r=".51"/>
<circle cx="126.3" cy="141.8" r=".51"/>
<circle cx="108.5" cy="141.8" r=".51"/>
<circle cx="90.8" cy="141.8" r=".51"/>
<circle cx="73" cy="141.8" r=".51"/>
<circle cx="126.3" cy="157" r=".51"/>
<circle cx="108.5" cy="157" r=".51"/>
<circle cx="90.8" cy="157" r=".51"/>
<circle cx="73" cy="157" r=".51"/>
<circle cx="126.3" cy="172.2" r=".51"/>
<circle cx="108.5" cy="172.2" r=".51"/>
<circle cx="90.8" cy="172.2" r=".51"/>
<circle cx="73" cy="172.2" r=".51"/>
<circle cx="139" cy="169.7" r=".51"/>
<circle cx="139" cy="139.2" r=".51"/>
<circle cx="139" cy="154.5" r=".51"/>
<circle cx="121.2" cy="169.7" r=".51"/>
<circle cx="121.2" cy="154.5" r=".51"/>
<circle cx="121.2" cy="139.2" r=".51"/>
<circle cx="103.5" cy="139.2" r=".51"/>
<circle cx="103.5" cy="154.5" r=".51"/>
<circle cx="103.5" cy="169.7" r=".51"/>
<circle cx="85.7" cy="169.7" r=".51"/>
<circle cx="85.7" cy="154.5" r=".51"/>
<circle cx="85.7" cy="139.2" r=".51"/>
<circle cx="67.9" cy="139.2" r=".51"/>
<circle cx="67.9" cy="154.5" r=".51"/>
<circle cx="67.9" cy="169.7" r=".51"/>
<circle cx="80.6" cy="91" r=".51"/>
<circle cx="70.4" cy="91" r=".51"/>
</g>
<g font-size="2.8" fill="#808080">
<text x="233.6" y="26.8">+5V</text>
<text x="245.7" y="33.8">S1</text>
<text x="56.5" y="38.7">R1</text>
<text x="234" y="41.5" transform="rotate(-90 234 41.5)">R2</text>
<text x="238.8" y="41.5" transform="rotate(-90 238.8 41.5)">10k</text>
<text x="56.5" y="43.5">100</text>
<text x="63.5" y="44.6">+5V</text>
<text x="99" y="44.6">+5V</text>
<text x="237" y="44.9">C1</text>
<text x="147.3" y="52.2">+5V</text>
<text x="166.9" y="51.6">MEGA8-PL</text>
<text x="237" y="50">100n</text>
<text x="52.7" y="58">GND</text>
<text x="106" y="58">GND</text>
<text x="233" y="55.4">GND</text>
<text x="250.7" y="55.4">GND</text>
<text x="140.5" y="67.7">C3</text>
<text x="150.7" y="67.7">C2</text>
<text x="60.3" y="76.2">DIS1</text>
<text x="79.3" y="76.2">TUXGR_16X2_R2</text>
<text x="140.5" y="72.8">100n</text>
<text x="150.7" y="72.8">100n</text>
<text x="121.9" y="82.7">+5V</text>
<text x="126.3" y="78.3">GND</text>
<text x="136.5" y="78.3">GND</text>
<text x="137.1" y="82.7">+5V</text>
<text x="146.6" y="78.3">GND</text>
<text x="40" y="88.4">J1</text>
<text x="88.2" y="87.8">7805T</text>
<text x="88.2" y="85.3">IC2</text>
<text x="60.3" y="93.3">1N4007</text>
<text x="60.3" y="90.5">D5</text>
<text x="71.6" y="95.6">C5</text>
<text x="82.1" y="95.7">C6</text>
<text x="112.6" y="95.7">C7</text>
<text x="122.4" y="95.6">C8</text>
<text x="140.5" y="93.1">C4</text>
<text x="40" y="98.6">12V</text>
<text x="71.6" y="100.6">10u</text>
<text x="82.1" y="100.7">100n</text>
<text x="112.6" y="100.7">100n</text>
<text x="122.4" y="100.6">10u</text>
<text x="140.5" y="98.2">100n</text>
<text x="136.5" y="103.7">GND</text>
<text x="146.6" y="103.7">GND</text>
<text x="50.1" y="108.7">GND</text>
<text x="67.9" y="108.7">GND</text>
<text x="78.1" y="108.7">GND</text>
<text x="93.3" y="108.7">GND</text>
<text x="108.5" y="108.7">GND</text>
<text x="118.7" y="108.7">GND</text>
<text x="57.8" y="115.1">S2</text>
<text x="75.5" y="115.1">S3</text>
<text x="93.3" y="115.1">S4</text>
<text x="111.1" y="115.1">S5</text>
<text x="128.9" y="115.1">S6</text>
<text x="166.9" y="118.9">IC1</text>
<text x="57.8" y="130.3">S7</text>
<text x="75.5" y="130.3">S8</text>
<text x="93.3" y="130.3">S9</text>
<text x="111.1" y="130.3">S10</text>
<text x="128.9" y="130.3">S11</text>
<text x="156.8" y="128.8">1N4148DO35-7</text>
<text x="156.8" y="126">D1</text>
<text x="156.8" y="141.3">D2</text>
<text x="57.8" y="145.6">S12</text>
<text x="75.5" y="145.6">S13</text>
<text x="93.3" y="145.6">S14</text>
<text x="111.1" y="145.6">S15</text>
<text x="128.9" y="145.6">S16</text>
<text x="156.8" y="144.1">1N4148DO35-7</text>
<text x="57.8" y="160.8">S17</text>
<text x="75.5" y="160.8">S18</text>
<text x="93.3" y="160.8">S19</text>
<text x="111.1" y="160.8">S20</text>
<text x="128.9" y="160.8">S21</text>
<text x="156.8" y="159.3">1N4148DO35-7</text>
<text x="156.8" y="156.5">D3</text>
<text x="156.8" y="171.7">D4</text>
<text x="156.8" y="174.5">1N4148DO35-7</text>
</g>
<g font-size="2.4" fill="#808080">
<text x="244.1" y="39.8">3</text>
<text x="251.1" y="39.8">1</text>
<text x="244.1" y="42.4">4</text>
<text x="251.1" y="42.4">2</text>
<text x="62.5" y="52.5" transform="rotate(-90 62.5 52.5)">1</text>
<text x="65" y="52.5" transform="rotate(-90 65 52.5)">2</text>
<text x="67.6" y="52.5" transform="rotate(-90 67.6 52.5)">3</text>
<text x="70.1" y="52.5" transform="rotate(-90 70.1 52.5)">4</text>
<text x="72.6" y="52.5" transform="rotate(-90 72.6 52.5)">5</text>
<text x="75.2" y="52.5" transform="rotate(-90 75.2 52.5)">6</text>
<text x="77.7" y="52.5" transform="rotate(-90 77.7 52.5)">7</text>
<text x="80.3" y="52.5" transform="rotate(-90 80.3 52.5)">8</text>
<text x="82.8" y="52.5" transform="rotate(-90 82.8 52.5)">9</text>
<text x="85.3" y="52.5" transform="rotate(-90 85.3 52.5)">10</text>
<text x="87.9" y="52.5" transform="rotate(-90 87.9 52.5)">11</text>
<text x="90.4" y="52.5" transform="rotate(-90 90.4 52.5)">12</text>
<text x="92.9" y="52.5" transform="rotate(-90 92.9 52.5)">13</text>
<text x="95.5" y="52.5" transform="rotate(-90 95.5 52.5)">14</text>
<text x="98" y="52.5" transform="rotate(-90 98 52.5)">15</text>
<text x="100.6" y="52.5" transform="rotate(-90 100.6 52.5)">16</text>
<text x="63.6" y="60" transform="rotate(-90 63.6 60)">GND</text>
<text x="66.1" y="59.7" transform="rotate(-90 66.1 59.7)">VCC</text>
<text x="71.2" y="58.2" transform="rotate(-90 71.2 58.2)">RS</text>
<text x="73.7" y="59.5" transform="rotate(-90 73.7 59.5)">R/W</text>
<text x="76.3" y="56.6" transform="rotate(-90 76.3 56.6)">E</text>
<text x="78.8" y="57.9" transform="rotate(-90 78.8 57.9)">D0</text>
<text x="81.4" y="57.9" transform="rotate(-90 81.4 57.9)">D1</text>
<text x="83.9" y="57.9" transform="rotate(-90 83.9 57.9)">D2</text>
<text x="86.4" y="57.9" transform="rotate(-90 86.4 57.9)">D3</text>
<text x="89" y="57.9" transform="rotate(-90 89 57.9)">D4</text>
<text x="91.5" y="57.9" transform="rotate(-90 91.5 57.9)">D5</text>
<text x="94.1" y="57.9" transform="rotate(-90 94.1 57.9)">D6</text>
<text x="96.6" y="57.9" transform="rotate(-90 96.6 57.9)">D7</text>
<text x="99.1" y="58.3" transform="rotate(-90 99.1 58.3)">NC</text>
<text x="101.7" y="58.3" transform="rotate(-90 101.7 58.3)">NC</text>
<text x="163.4" y="55.1">1</text>
<text x="169.3" y="56.2">PC6(/RESET)</text>
<text x="191.4" y="58.7">PC1(ADC1)</text>
<text x="191.4" y="56.2">PC0(ADC0)</text>
<text x="207.4" y="57.6">24</text>
<text x="207.4" y="55.1">23</text>
<text x="68.7" y="62.8" transform="rotate(-90 68.7 62.8)">CONTR</text>
<text x="162.2" y="60.1">22</text>
<text x="162.2" y="62.7">21</text>
<text x="162.2" y="65.2">20</text>
<text x="169.3" y="61.3">GND</text>
<text x="169.3" y="63.8">AREF</text>
<text x="191.4" y="63.8">PC3(ADC3)</text>
<text x="191.4" y="61.3">PC2(ADC2)</text>
<text x="207.4" y="65.2">27</text>
<text x="207.4" y="62.7">26</text>
<text x="207.4" y="60.1">25</text>
<text x="169.3" y="66.3">AVCC</text>
<text x="186.4" y="66.3">PC4(ADC4/SDA)</text>
<text x="186.7" y="68.9">PC5(ADC5/SCL)</text>
<text x="207.4" y="67.8">28</text>
<text x="162.2" y="77.9">10</text>
<text x="163.4" y="72.8">9</text>
<text x="169.3" y="74">PB6(XTAL1/TOSC1)</text>
<text x="207.4" y="77.9">2</text>
<text x="169.3" y="79">PB7(XTAL2/TOSC2)</text>
<text x="192.6" y="79">PD0(RXD)</text>
<text x="192.9" y="81.6">PD1(TXD)</text>
<text x="207.4" y="83">4</text>
<text x="207.4" y="80.5">3</text>
<text x="163.4" y="85.5">8</text>
<text x="169.3" y="86.6">GND</text>
<text x="189.7" y="89.2">PD4(XCK/T0)</text>
<text x="192.5" y="86.6">PD3(INT1)</text>
<text x="192.5" y="84.1">PD2(INT0)</text>
<text x="207.4" y="88.1">6</text>
<text x="207.4" y="85.5">5</text>
<text x="49.9" y="90.6">3</text>
<text x="49.9" y="93.1">2</text>
<text x="49.9" y="95.7">1</text>
<text x="86.7" y="90.6">1</text>
<text x="90.6" y="91.7">VI</text>
<text x="93.8" y="95.3">GND</text>
<text x="98" y="91.7">VO</text>
<text x="103.8" y="90.6">3</text>
<text x="163.4" y="90.6">7</text>
<text x="169.3" y="91.7">VCC</text>
<text x="192.4" y="94.3">PD6(AIN0)</text>
<text x="194.6" y="91.7">PD5(T1)</text>
<text x="207.4" y="95.7">13</text>
<text x="207.4" y="93.1">12</text>
<text x="207.4" y="90.6">11</text>
<text x="95.5" y="97.6" transform="rotate(-90 95.5 97.6)">2</text>
<text x="192.4" y="96.8">PD7(AIN1)</text>
<text x="193.7" y="101.9">PB0(ICP)</text>
<text x="207.4" y="100.8">14</text>
<text x="188" y="107">PB2(SS/OC1B)</text>
<text x="191.4" y="104.4">PB1(OC1A)</text>
<text x="207.4" y="105.8">16</text>
<text x="207.4" y="103.3">15</text>
<text x="186.8" y="109.5">PB3(MOSI/OC2)</text>
<text x="191.8" y="112">PB4(MISO)</text>
<text x="207.4" y="113.5">19</text>
<text x="207.4" y="110.9">18</text>
<text x="207.4" y="108.4">17</text>
<text x="192.9" y="114.6">PB5(SCK)</text>
<text x="56.2" y="121.1">3</text>
<text x="56.2" y="123.6">4</text>
<text x="63.2" y="121.1">1</text>
<text x="63.2" y="123.6">2</text>
<text x="74" y="121.1">3</text>
<text x="74" y="123.6">4</text>
<text x="81" y="121.1">1</text>
<text x="81" y="123.6">2</text>
<text x="91.8" y="121.1">3</text>
<text x="91.8" y="123.6">4</text>
<text x="98.7" y="121.1">1</text>
<text x="98.7" y="123.6">2</text>
<text x="109.5" y="121.1">3</text>
<text x="109.5" y="123.6">4</text>
<text x="116.5" y="121.1">1</text>
<text x="116.5" y="123.6">2</text>
<text x="127.3" y="121.1">3</text>
<text x="127.3" y="123.6">4</text>
<text x="134.3" y="121.1">1</text>
<text x="134.3" y="123.6">2</text>
<text x="56.2" y="136.3">3</text>
<text x="63.2" y="136.3">1</text>
<text x="74" y="136.3">3</text>
<text x="81" y="136.3">1</text>
<text x="91.8" y="136.3">3</text>
<text x="98.7" y="136.3">1</text>
<text x="109.5" y="136.3">3</text>
<text x="116.5" y="136.3">1</text>
<text x="127.3" y="136.3">3</text>
<text x="134.3" y="136.3">1</text>
<text x="56.2" y="138.9">4</text>
<text x="63.2" y="138.9">2</text>
<text x="74" y="138.9">4</text>
<text x="81" y="138.9">2</text>
<text x="91.8" y="138.9">4</text>
<text x="98.7" y="138.9">2</text>
<text x="109.5" y="138.9">4</text>
<text x="116.5" y="138.9">2</text>
<text x="127.3" y="138.9">4</text>
<text x="134.3" y="138.9">2</text>
<text x="56.2" y="151.6">3</text>
<text x="56.2" y="154.1">4</text>
<text x="63.2" y="151.6">1</text>
<text x="63.2" y="154.1">2</text>
<text x="74" y="151.6">3</text>
<text x="74" y="154.1">4</text>
<text x="81" y="151.6">1</text>
<text x="81" y="154.1">2</text>
<text x="91.8" y="151.6">3</text>
<text x="91.8" y="154.1">4</text>
<text x="98.7" y="151.6">1</text>
<text x="98.7" y="154.1">2</text>
<text x="109.5" y="151.6">3</text>
<text x="109.5" y="154.1">4</text>
<text x="116.5" y="151.6">1</text>
<text x="116.5" y="154.1">2</text>
<text x="127.3" y="151.6">3</text>
<text x="127.3" y="154.1">4</text>
<text x="134.3" y="151.6">1</text>
<text x="134.3" y="154.1">2</text>
<text x="56.2" y="166.8">3</text>
<text x="63.2" y="166.8">1</text>
<text x="74" y="166.8">3</text>
<text x="81" y="166.8">1</text>
<text x="91.8" y="166.8">3</text>
<text x="98.7" y="166.8">1</text>
<text x="109.5" y="166.8">3</text>
<text x="116.5" y="166.8">1</text>
<text x="127.3" y="166.8">3</text>
<text x="134.3" y="166.8">1</text>
<text x="56.2" y="169.3">4</text>
<text x="63.2" y="169.3">2</text>
<text x="74" y="169.3">4</text>
<text x="81" y="169.3">2</text>
<text x="91.8" y="169.3">4</text>
<text x="98.7" y="169.3">2</text>
<text x="109.5" y="169.3">4</text>
<text x="116.5" y="169.3">2</text>
<text x="127.3" y="169.3">4</text>
<text x="134.3" y="169.3">2</text>
</g>
<text font-size="2.4" fill="#800000" x="70.4" y="72.7">LCD DISPLAY 16x2</text>
<g font-size="2" fill="#800000">
<text x="69.9" y="95.6" transform="rotate(-90 69.9 95.6)">+</text>
<text x="120.7" y="95.6" transform="rotate(-90 120.7 95.6)">+</text>
</g>
</svg>
